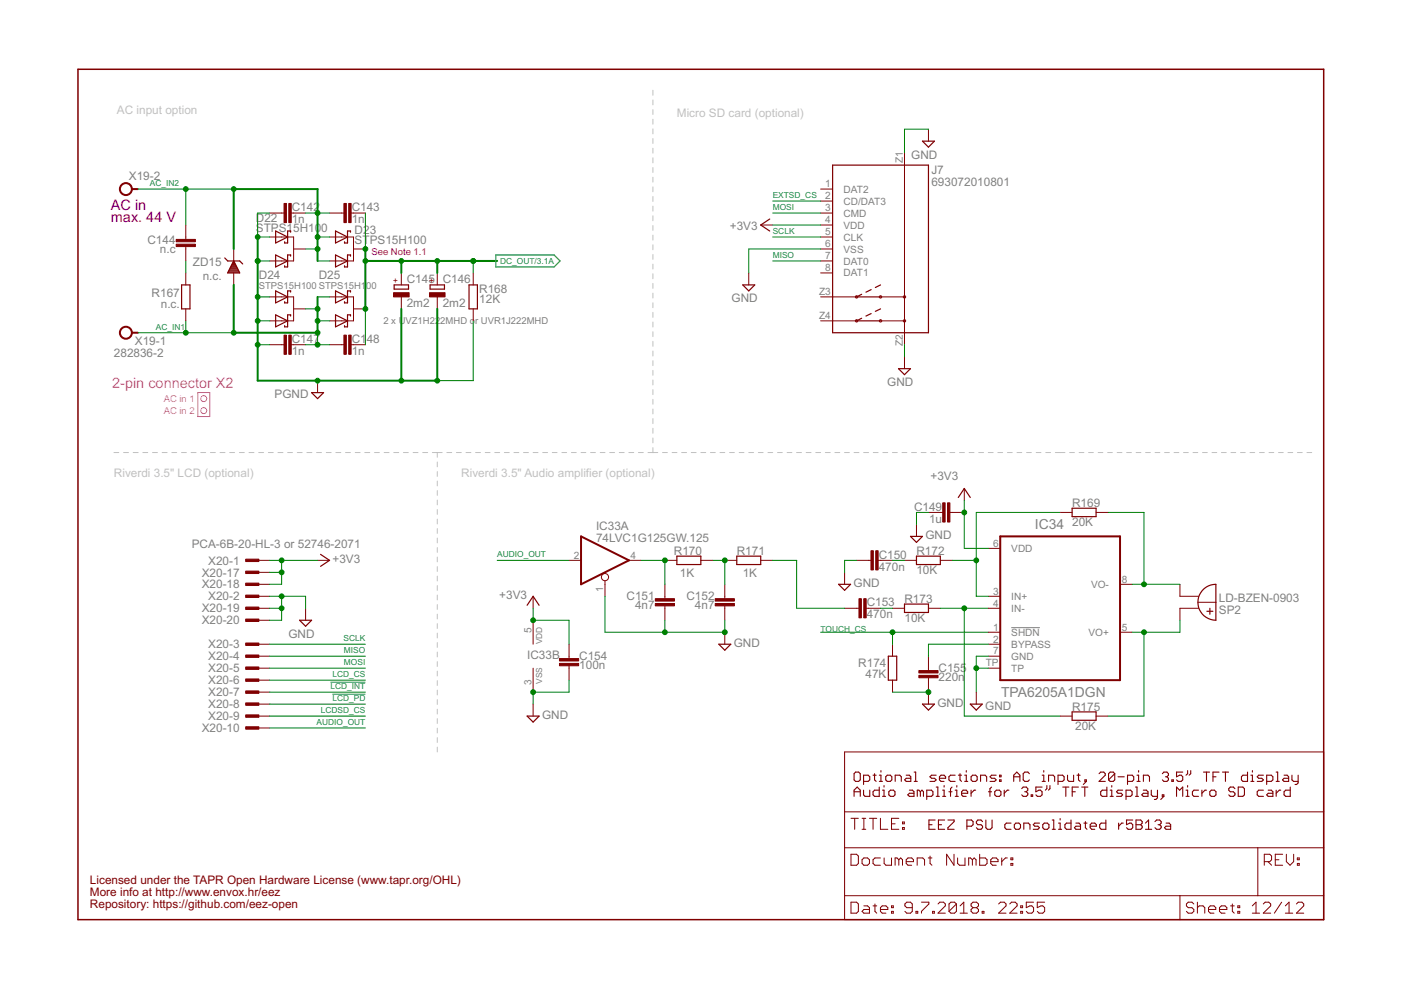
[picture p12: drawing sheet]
<svg xmlns="http://www.w3.org/2000/svg" width="297mm" height="210mm" viewBox="0 0 297 210" stroke-linecap="round" stroke-linejoin="round" font-family="sans-serif">
<g fill="none" stroke="#c0c0c0" stroke-width=".21">
<path d="M138.4 19.1v1.1M138.4 21.2v1M138.4 23.2v1.1M138.4 25.3v1M138.4 27.3v1.1M138.4 29.4v1M138.4 31.4v1.1M138.4 33.5v1M138.4 35.5v1.1M138.4 37.6v1M138.4 39.6v1.1M138.4 41.7v1"/>
<path d="M138.4 43.7v1.1M138.4 45.8v1M138.4 47.8v1.1M138.4 49.8v1.1M138.4 51.9v1.1M138.4 54v1M138.4 56v1M138.4 58v1.1M138.4 60.1v1.1M138.4 62.1v1.1M138.4 64.2v1M138.4 66.2v1.1"/>
<path d="M138.4 68.3v1M138.4 70.3v1.1M138.4 72.4v1M138.4 74.4v1.1M138.4 76.5v1M138.4 78.5v1.1M24.2 95.9h1M26.2 95.9h1M28.2 95.9h1.1M30.3 95.9h1M32.3 95.9h1.1M34.4 95.9h1"/>
<path d="M36.4 95.9h1.1M38.5 95.9h1M40.5 95.9h1.1M42.6 95.9h1M44.6 95.9h1.1M46.7 95.9h1M48.7 95.9h1M50.8 95.9h1M52.8 95.9h1M54.8 95.9h1.1M56.9 95.9h1M58.9 95.9h1.1"/>
<path d="M61 95.9h1M63 95.9h1.1M65.1 95.9h1M67.1 95.9h1.1M69.2 95.9h1M71.2 95.9h1.1M73.3 95.9h1M75.3 95.9h1M77.3 95.9h1.1M79.4 95.9h1M81.4 95.9h1.1M83.5 95.9h1"/>
<path d="M85.5 95.9h1.1M87.6 95.9h1M89.6 95.9h1.1M91.7 95.9h2M92.7 95.9v1.1M92.7 98v1M92.7 100v1M94.7 95.9h1.1M96.8 95.9h1M98.8 95.9h1M100.8 95.9h1.1M102.9 95.9h1"/>
<path d="M104.9 95.9h1M106.9 95.9h1.1M109 95.9h1M111 95.9h1M113 95.9h1.1M115.1 95.9h1M117.1 95.9h1M119.1 95.9h1M121.2 95.9h1M123.2 95.9h1M125.2 95.9h1M127.3 95.9h1"/>
<path d="M129.3 95.9h1M131.3 95.9h1M133.3 95.9h1.1M135.4 95.9h1M137.4 95.9h2.1M138.4 80.6v1M138.4 82.6v1.1M138.4 84.7v1M138.4 86.7v1.1M138.4 88.8v1M138.4 90.8v1.1M138.4 92.9v1"/>
<path d="M138.4 94.9v1M140.5 95.9h1M142.5 95.9h1M144.5 95.9h1.1M146.6 95.9h1M148.6 95.9h1M150.6 95.9h1.1M152.7 95.9h1M154.7 95.9h1M156.7 95.9h1M158.7 95.9h1.1M160.8 95.9h1"/>
<path d="M162.8 95.9h1M164.8 95.9h1.1M166.9 95.9h1M168.9 95.9h1M170.9 95.9h1.1M173 95.9h1M175 95.9h1M177 95.9h1.1M179 95.9h1.1M181.1 95.9h1M183.1 95.9h1M185.1 95.9h1.1"/>
<path d="M187.2 95.9h1M189.2 95.9h1M191.2 95.9h1.1M193.3 95.9h1M195.3 95.9h1M197.3 95.9h1.1M199.4 95.9h1M201.4 95.9h1M203.4 95.9h1.1M205.5 95.9h1M207.5 95.9h1M209.5 95.9h1.1"/>
<path d="M211.6 95.9h1M213.6 95.9h1M215.6 95.9h1M217.7 95.9h1M219.7 95.9h1M221.7 95.9h1M223.8 95.9h2M226.8 95.9h1M228.8 95.9h1M230.8 95.9h1M232.8 95.9h1M234.8 95.9h1"/>
<path d="M236.9 95.9h1M238.9 95.9h1M240.9 95.9h1M242.9 95.9h1M244.9 95.9h1M246.9 95.9h1M248.9 95.9h1M250.9 95.9h1M252.9 95.9h1.1M255 95.9h1M257 95.9h1M259 95.9h1"/>
<path d="M261 95.9h1M263 95.9h1M265 95.9h1M267 95.9h1.1M269 95.9h1.1M271.1 95.9h1M273.1 95.9h1M275.1 95.9h1M277.1 95.9h1M92.7 102v1M92.7 104v1M92.7 106v1"/>
<path d="M92.7 108v1.1M92.7 110.1v1M92.7 112.1v1M92.7 114.1v1M92.7 116.1v1M92.7 118.1v1M92.7 120.1v1.1M92.7 122.2v1M92.7 124.2v1M92.7 126.2v1M92.7 128.2v1M92.7 130.2v1"/>
<path d="M92.7 132.2v1M92.7 134.2v1.1M92.7 136.2v1.1M92.7 138.3v1M92.7 140.3v1M92.7 142.3v1M92.7 144.3v1M92.7 146.3v1M92.7 148.3v1.1M92.7 150.4v1M92.7 152.4v1M92.7 154.4v1"/>
<path d="M92.7 156.4v1M92.7 158.4v1"/>
</g>
<path d="M214.4 133.1h6.1" fill="none" stroke="#808080" stroke-width=".21"/>
<g fill="none" stroke="#800000" stroke-width=".23">
<path d="M181.1 168.8v-1.3l.6-.6 .7 .6v1.3M181.1 167.9h1.3M181.4 163.7h.7l.3 .3v1.4l-.3 .3h-.7l-.3-.3v-1.4zM183.1 165.7h1l.3-.3v-.7l-.3-.3h-1v1.9M183.1 167.5v1l.3 .3h1v-1.3M185.1 164.4h.7M185.4 164v1.4l.4 .3M186.4 166.9v1.9h-1l-.3-.3v-.6l.3-.4h1M186.4 165.7h.7M186.4 164.4h.4v1.3M186.8 163.4v.3M187.1 168.8h.7"/>
<path d="M187.1 167.5h.3v1.3M187.4 166.6v.3M188.1 164.4h.7l.3 .3v.7l-.3 .3h-.7l-.3-.3v-.7zM188.4 167.9l.4-.4h.6l.4 .4v.6l-.4 .3h-.6l-.4-.3zM189.8 165.7v-1.3h1l.3 .3v1M192.1 164.4h.7l.3 .3v1h-1l-.3-.3 .3-.4h1M192.8 167.5h.7l.3 .4v.9h-1l-.3-.3 .3-.3h1M193.8 163.7h.3v2M193.8 165.7h.7M195.1 167.9l-.3-.4h-.3v1.3M195.1 167.9v.9M195.1 167.9l.4-.4 .3 .4v.9"/>
<path d="M196.5 168.8h1l.3-.3v-.6l-.3-.4h-1v2M197 174.9h.6M198.3 173.9h-1.3v1.9h1.3M198.5 164.4h-1l-.3 .3 .3 .3h.6l.4 .4-.4 .3h-.9M198.5 168.8h.7M198.5 166.9h.3v1.9M199 174.9h.6M199.2 165h1.3v-.3l-.3-.3h-.7l-.3 .3v.7l.3 .3h.7M199.9 168.8h.6M199.9 167.5h.3v1.3M200.2 166.6v.3M200.3 173.9h-1.3v1.9h1.3"/>
<path d="M201 173.9h1.3v.3l-1.3 1.3v.3h1.3M201.2 167.9h.6M201.8 166.9l-.3 .3v1.6M202.5 164.4h-1l-.3 .3v.7l.3 .3h1M202.5 168.8h.7M202.5 167.5h.4v1.3M202.9 166.6v.3M203.2 164.4h.7M203.5 164v1.4l.4 .3M203.9 168.2h1.3v-.3l-.3-.4h-.7l-.3 .4v.6l.3 .3h.7M204.5 165.7h.7M204.5 164.4h.4v1.3"/>
<path d="M204.9 163.4v.3M205 175.2h1l.3-.3v-.7l-.3-.3h-1v1.9M205.9 167.5v1.3M206.2 164.4h.7l.3 .3v.7l-.3 .3h-.7l-.3-.3v-.7zM206.9 167.5h-.4l-.6 .7M207.9 165.7v-1.3h1l.3 .3v1M208.3 174.2l-.3-.3h-.7l-.3 .3v.3l.3 .4h.7l.3 .3v.3l-.3 .3h-.7l-.3-.3M209 173.9v1.6l.3 .3h.7l.3-.3v-1.6M209.6 167.9h.6M210.2 166.9l-.3 .3v1.6M210.9 167.9l.3-.4h.7l.3 .4v.6l-.3 .3h-.7l-.3-.3zM211.2 164.4h-1l-.3 .3 .3 .3h.7l.3 .4-.3 .3h-1"/>
<path d="M211.9 165.4h.3v.3h-.3zM211.9 164.4h.3v.3h-.3zM212.9 167.5v1.3M213.9 167.5h-.3l-.7 .7M214.4 174.5h-1l-.4 .4v.6l.4 .3h1M214.9 164.7h1.3M214.9 165.7v-1.3l.7-.7 .6 .7v1.3M215.4 174.5h.6l.4 .4v.6l-.4 .3h-.6l-.3-.3v-.6zM216.6 167.2l.3-.3h.7l.3 .3v.3l-.3 .4M217.1 175.8v-1.3h.9l.4 .4v.9M217.3 167.9h.3M217.6 167.9l.3 .3v.3l-.3 .3h-.7l-.3-.3"/>
<path d="M218.2 164l-.3-.3h-.6l-.4 .3v1.4l.4 .3h.6l.3-.3M218.6 168.5h.3v.3h-.3zM220.4 174.5h-1l-.3 .4 .3 .3h.6l.4 .3-.4 .3h-.9M220.9 166.9h-1.3v1l1-.4 .3 .4v.6l-.3 .3h-.7l-.3-.3M221 165.7h.6M221 164.4h.3v1.3M221.3 163.4v.3M221.4 174.5h.7l.3 .4v.6l-.3 .3h-.7l-.3-.3v-.6zM222 166.6v.6l-.4 .3M222.3 165.7v-1.3h1l.3 .3v1M222.6 166.6v.6l-.3 .3M223.1 173.9h.3v1.9"/>
<path d="M223.1 175.8h.7M224.3 165.7h1l.3-.3v-.7l-.3-.3h-1v1.9M224.4 175.8h.7M224.4 174.5h.4v1.3M224.8 173.5v.4M225.3 166.9h1.3M226 166.9v1.9M226.3 164.4v1l.4 .3h.9v-1.3M227.1 173.9v1.9h-1l-.3-.3v-.6l.3-.4h1M227.3 167.9h.7M228.1 174.5h.7l.3 .4v.9h-1l-.3-.3 .3-.3h1M228.3 164.4h.7"/>
<path d="M228.6 166.9h-1.3v1.9M228.7 164v1.4l.3 .3M229.3 166.9h1.4M229.8 174.5h.7M230 166.9v1.9M230 165.4h.3v.3h-.3zM230.1 174.2v1.3l.4 .3M230.3 165.7l-.6 .6M231.1 175.2h1.4v-.3l-.4-.4h-.6l-.4 .4v.6l.4 .3h.6M233 164l.4-.3h.6l.3 .3v.4l-1.3 1.3h1.3M234.5 173.9v1.9h-1l-.3-.3v-.6l.3-.4h1M234.7 166.9v1.9h-1l-.3-.3v-.6l.3-.4h1"/>
<path d="M235.4 168.8h.6M235.4 167.5h.3v1.3M235.7 166.6v.3M236.3 164l-.3-.3h-.6l-.4 .3v1.4M236.3 164v1.4l-.3 .3h-.6l-.4-.3M236.3 164l-1.3 1.4M237 164.7h1.4M237.2 174.5v1.3M238 167.5h-1l-.3 .4 .3 .3h.7l.3 .3-.3 .3h-1M238.1 174.5h-.3l-.6 .7M238.7 168.8h1l.3-.3v-.6l-.3-.4h-1v2M239.1 165.7h1l.3-.3v-.7l-.3-.3h-1v1.9"/>
<path d="M240.2 173.9h-1.4v1l.7-.4h.3l.4 .4v.6l-.4 .3h-.6l-.4-.3M240.7 168.8h.7M240.7 166.9h.4v1.9M240.9 173.9h1l.3 .3v.3l-.3 .4 .3 .3v.3l-.3 .3h-1zM240.9 174.9h1M241.1 165.7h.6M241.1 164.4h.3v1.3M241.4 163.4v.3M242.4 167.5h.7l.3 .4v.9h-1l-.3-.3 .3-.3h1M242.4 165.7v-1.3h1l.3 .3v1M242.9 175.8h1.3M242.9 174.5l.6-.6v1.9"/>
<path d="M244.1 167.5v1l.3 .3h1M244.9 174.2l.3-.3h.7l.3 .3v.3l-.3 .4M245.4 167.5v1.7l-.3 .3h-.3M245.5 174.9h.4M245.9 174.9l.3 .3v.3l-.3 .3h-.7l-.3-.3M246.4 168.5h.4v.3h-.4zM246.4 164l.4-.3h.6l.3 .3v.4l-.3 .3M246.8 168.8l-.7 .7M247.1 164.7h.3M247.2 174.5h.7l.3 .4v.9h-1l-.3-.3 .3-.3h1M247.4 164.7l.3 .3v.4l-.3 .3h-.6l-.4-.3M248.5 165.4h.3v.3h-.3z"/>
<path d="M249.4 168.8v-1.9l.7 .6 .7-.6v1.9M250.8 163.7h-1.4v1l.7-.3h.3l.4 .3v.7l-.4 .3h-.6l-.4-.3M251.5 167.5h.3v1.3M251.5 168.8h.6M251.8 163.4v.6l-.3 .4M251.8 166.6v.3M252.5 163.4v.6l-.4 .4M254.1 167.5h-1l-.3 .4v.6l.3 .3h1M254.8 167.5v1.3M255.2 163.7h1.3M255.8 163.7v2M255.8 167.5h-.3l-.7 .7"/>
<path d="M256.8 167.5h.7l.3 .4v.6l-.3 .3h-.7l-.3-.3v-.6zM257.2 164.7h.6M258.5 163.7h-1.3v2M259.2 163.7h1.3M259.8 163.7v2M261.8 167.2l-.3-.3h-.7l-.3 .3v.3l.3 .4h.7l.3 .3v.3l-.3 .3h-.7l-.3-.3M262.5 166.9h1l.3 .3v1.3l-.3 .3h-1zM264.5 163.7v2h-1l-.3-.3v-.7l.3-.3h1M265.2 165.7h.7M265.2 164.4h.3v1.3M265.5 163.4v.3M267.9 164.4h-1l-.3 .3 .3 .3h.6l.4 .4-.4 .3h-.9"/>
<path d="M267.9 167.5h-1l-.3 .4v.6l.3 .3h1M268.6 165.7h.9l.4-.3v-.7l-.4-.3h-.9v1.9M268.9 167.5h.6l.4 .4v.9h-1l-.3-.3 .3-.3h1M270.6 163.7h.3v2M270.6 165.7h.6M270.6 167.5v1.3M271.5 167.5h-.3l-.6 .7M272.2 164.4h.7l.3 .3v1h-1l-.3-.3 .3-.4h1M273.6 166.9v1.9h-1l-.4-.3v-.6l.4-.4h1M273.9 164.4v1l.4 .3h.9M275.2 164.4v1.6l-.3 .3h-.3"/>
</g>
<g fill="none" stroke="#800000" stroke-width=".21">
<path d="M191.8 32.5v40.6M196.8 27.4v2.5M39.4 47.7v3.1M39.4 52.3v3M39.4 57.9v2.5M49.6 52.8v2.5M49.6 57.9v2.5M57.2 50.2h5.1v5.1h-5.1M57.2 45.2h3M61.7 45.2h3.1M62.3 52.8h2.5M69.9 50.2h5.1v5.1h-5.1"/>
<path d="M69.9 45.2h3M74.4 45.2h3.1M75 52.8h2.5M85.1 57.9v2.5M92.7 57.9v2.5M100.3 57.9v2.5M158.7 57.9v2.5M161.3 47.7h2.5M174 50.2h2.5M174 52.8h2.5M174 55.3h2.5M174 45.2h2.5"/>
<path d="M174 40.1h2.5M174 42.6h2.5M174 47.7h2.5M174 57.9h2.5M39.4 65.5v2.5M57.2 62.9h5.1v5.1h-5.1M57.2 73.1h3M61.7 73.1h3.1M62.3 65.5h2.5M69.9 62.9h5.1v5.1h-5.1M69.9 73.1h3M74.4 73.1h3.1"/>
<path d="M75 65.5h2.5M85.1 62.9v2.6M92.7 62.9v2.6M100.3 65.5v2.5M174 62.9h7.6M174 68h7.6M186.7 62.9h5.1M186.7 68h5.1M191.8 75.6v2.6M67.3 80.7v2.5M54.6 118.8h2.6M67.3 118.8h2.6"/>
<path d="M120.6 118.8h2.6M133.3 118.8h2.6M141 118.8h2.5M148.6 118.8h2.5M153.7 118.8h2.5M161.3 118.8h2.5M181.6 118.8h3.1M186.2 118.8h3M191.8 118.8h2.5M194.3 111.2v2.5M196.8 108.6h3.1M199.4 118.8h2.5"/>
<path d="M201.4 108.6h3M204.4 103.6v2.5M209.5 116.3h2.6M224.8 108.6h2.5M232.4 108.6h2.5M54.6 126.4h2.6M54.6 129h2.6M54.6 136.6h2.6M54.6 139.1h2.6M54.6 123.9h2.6M54.6 121.3h2.6M54.6 131.5h2.6"/>
<path d="M64.8 129v2.5M113 126.4v2.6M113 131.5v5.1M120.6 136.6v3M128.3 123.1v3.3M141 123.9v3M141 128.5v3M153.7 123.9v3M153.7 128.5v3M153.7 134v2.6M179.1 129h3M179.1 121.3v2.6"/>
<path d="M183.6 129h3.1M189.2 129h2.6M189.2 136.6v2.5M196.8 129h2.6M196.8 139.1v3.1M209.5 134h2.6M209.5 126.4h2.6M209.5 129h2.6M209.5 136.6h2.6M209.5 139.1h2.6M237.5 134h2.5M237.5 123.9h2.5"/>
<path d="M250.2 123.9v2.5h3.9M254 127.7h3.8M254.1 129h-3.9v2.5M54.6 141.7h2.6M54.6 151.8h2.6M54.6 144.2h2.6M54.6 146.7h2.6M54.6 149.3h2.6M54.6 154.3h2.6M113 141.7v5M113 149.3v2.5M120.6 141.2v3"/>
<path d="M179.1 159.4h101.5v35.6h-101.5zM189.2 144.2v2.5M196.8 143.7v5.6M207 146.7v2.6M209.5 141.7h2.6M224.8 151.8h2.5M232.4 151.8h2.5M179.1 179.7h101.5M179.1 172.1h101.5M180.4 173.5h1.6M181.2 173.5v2.3M182.8 173.5h.8"/>
<path d="M182.8 175.8h.8M183.2 173.5v2.3M184.3 173.5h1.6M185.1 173.5v2.3M186.7 173.5v2.3h1.5M189 174.7h.8M190.6 173.5h-1.6v2.3h1.6M191.3 175.5h.4v.3h-.4zM191.3 174.3h.4v.4h-.4zM266.7 179.7v10.2M179.1 189.9h101.5M180.4 181.1h1.2l.4 .4v1.6l-.4 .4h-1.2z"/>
<path d="M180.4 191.3h1.2l.4 .4v1.5l-.4 .4h-1.2zM182.8 182.3l.4-.4h.7l.4 .4v.8l-.4 .4h-.7l-.4-.4zM183.2 192.1h.7l.4 .3v1.2h-1.1l-.4-.4 .4-.4h1.1M185.1 192.1h.8M185.5 191.7v1.5l.4 .4M186.7 192.8h1.5v-.4l-.4-.3h-.8l-.3 .3v.8l.3 .4h.8M186.7 181.9h-1.2l-.4 .4v.8l.4 .4h1.2M187.5 181.9v1.2l.3 .4h1.2v-1.6M189 193.2h.4v.4h-.4zM189 192.1h.4v.3h-.4zM190.6 182.3l-.4-.4h-.4v1.6M190.6 182.3l.4-.4 .3 .4v1.2"/>
<path d="M190.6 182.3v1.2M192.1 182.7h1.6v-.4l-.4-.4h-.8l-.4 .4v.8l.4 .4h.8M193.4 192.4h-1.1l-.4-.3v-.4l.4-.4h.7l.4 .4v1.5l-.4 .4h-.7l-.4-.4M194.2 193.2h.4v.4h-.4zM194.5 183.5v-1.6h1.1l.4 .4v1.2M195.4 191.3h1.5v.4l-1.5 1.5v.4M196.8 181.9h.8M197.2 181.5v1.6l.4 .4M197.7 193.2h.4v.4h-.4zM198.9 191.7l.4-.4h.7l.4 .4v.4l-1.5 1.5h1.5M202.3 181.1v2.4l-1.6-2.4v2.4M202.8 191.7v1.5l-.4 .4h-.8l-.4-.4"/>
<path d="M202.8 191.7l-.4-.4h-.8l-.4 .4v1.5M202.8 191.7l-1.6 1.5M203 181.9v1.2l.4 .4h1.2v-1.6M203.6 193.6h1.5M203.6 192.1l.7-.8v2.3M206.2 182.3l-.4-.4h-.4v1.6M206.2 182.3v1.2M206.2 182.3l.3-.4 .4 .4v1.2M206.3 192.4l-.4 .4v.4l.4 .4h.8l.4-.4v-.4l-.4-.4M206.3 192.4l-.4-.3v-.4l.4-.4h.8l.4 .4v.4l-.4 .3M206.3 192.4h.8M207.7 181.1v2.4h1.2l.4-.4v-.8l-.4-.4h-1.2"/>
<path d="M208.2 193.2h.4v.4h-.4zM210.1 182.7h1.5v-.4l-.4-.4h-.8l-.3 .4v.8l.3 .4h.8M211.7 191.7l.4-.4h.8l.4 .4v.4l-1.6 1.5h1.6M212.4 181.9v1.6M213.6 181.9h-.4l-.8 .8M214.1 191.7l.4-.4h.7l.4 .4v.4l-1.5 1.5h1.5M214.3 183.1h.4v.4h-.4zM214.3 181.9h.4v.4h-.4zM216.4 193.2h.4v.4h-.4zM216.4 192.1h.4v.3h-.4zM219.1 191.3h-1.5v1.1l.8-.3h.4l.3 .3v.8l-.3 .4h-.8l-.4-.4M221.5 191.3h-1.6v1.1l.8-.3h.4l.4 .3v.8l-.4 .4h-.8l-.4-.4"/>
<path d="M250.2 189.9v5.1M253.1 191.7l-.4-.4h-.8l-.4 .4v.4l.4 .3h.8l.4 .4v.4l-.4 .4h-.8l-.4-.4M253.9 192.4l.4-.3h.8l.3 .3v1.2M253.9 191.3v2.3M256.2 192.8h1.6v-.4l-.4-.3h-.8l-.4 .3v.8l.4 .4h.8M258.6 192.8h1.5v-.4l-.4-.3h-.7l-.4 .3v.8l.4 .4h.7M260.9 192.1h.8M261.3 191.7v1.5l.4 .4M262.4 193.2h.4v.4h-.4zM262.4 192.1h.4v.3h-.4zM265.5 193.6h1.6M265.5 192.1l.8-.8v2.3"/>
<path d="M267.8 191.7l.4-.4h.8l.4 .4v.4l-1.6 1.5h1.6M268.1 182.7h1.1l.4-.4v-.8l-.4-.4h-1.1v2.4M268.8 182.7l.8 .8M270.4 182.3h.8M271.7 191.3l-1.5 2.3M271.9 181.1h-1.5v2.4h1.5M272.5 193.6h1.6M272.5 192.1l.8-.8v2.3M272.7 181.1v1.6l.8 .8 .8-.8v-1.6M274.9 191.7l.4-.4h.7l.4 .4v.4l-1.5 1.5h1.5M275.1 183.1h.4v.4h-.4zM275.1 181.9h.4v.4h-.4z"/>
<circle cx="181.6" cy="62.9" r=".25"/>
<circle cx="181.6" cy="68" r=".25"/>
<circle cx="186.7" cy="68" r=".25"/>
<circle cx="186.7" cy="62.9" r=".25"/>
<circle cx="191.8" cy="62.9" r=".25"/>
<circle cx="191.8" cy="68" r=".25"/>
<circle cx="128.3" cy="122.4" r=".76"/>
</g>
<g fill="none" stroke="#800000" stroke-width=".42">
<path d="M28 40.1h1.2M28 70.5h1.2M123.2 113.7l10.1 5.1-10.1 5.1zM212.1 113.7h25.4v30.5h-25.4z"/>
<circle cx="26.7" cy="40.1" r="1.27"/>
<circle cx="26.7" cy="70.5" r="1.27"/>
</g>
<g fill="none" stroke="#800000" stroke-width=".25">
<path d="M176.5 35h20.3v35.5h-20.3zM195.6 29.9h2.5l-1.3 1.3zM47.6 54.7l.7 .6h2.5l.7 .7M48.4 57.7h2.3M48.5 57.4h2.1M48.6 57.2h1.9M48.7 57h1.7M48.8 56.8h1.5M48.9 56.6h1.3M49 56.3h1.1M49.1 56.1h.9M49.3 55.9h.5"/>
<path d="M49.4 55.7h.3M49.5 55.5h.1M49.6 55.3l1.2 2.6h-2.5zM58.4 49l2.6 1.2-2.6 1.3zM58.4 54.1l2.6 1.2-2.6 1.3zM61.6 49.2v-.2h-.6v2.5h-.7v-.2M61.6 54.3v-.2h-.6v2.5h-.7v-.3M71.1 49l2.6 1.2-2.6 1.3zM71.1 54.1l2.6 1.2-2.6 1.3zM74.3 49.2v-.2h-.6v2.5h-.7v-.2M74.3 54.3v-.2h-.6v2.5h-.7v-.3M163.2 46.4l-1.9 1.3 1.9 1.3"/>
<path d="M38.5 60.4h1.8v5.1h-1.8zM58.4 61.7l2.6 1.2-2.6 1.3zM58.4 66.8l2.6 1.2-2.6 1.3zM61.6 61.9v-.2h-.6v2.5h-.7v-.2M61.6 67v-.2h-.6v2.5h-.7v-.3M71.1 61.7l2.6 1.2-2.6 1.3zM71.1 66.8l2.6 1.2-2.6 1.3zM74.3 61.9v-.2h-.6v2.5h-.7v-.2M74.3 67v-.2h-.6v2.5h-.7v-.3M83.6 60.4h3v.9h-3zM91.2 60.4h3v.9h-3zM99.4 60.4h1.8v5.1h-1.8z"/>
<path d="M157.5 60.4h2.5l-1.3 1.3zM182.7 62.4l-1.1 .5h5.1M182.7 67.5l-1.1 .5h5.1M184.7 61.4l-1.1 .6M184.7 66.5l-1.1 .5M186.7 60.4l-1.1 .6M186.7 65.5l-1.1 .5M190.5 78.2h2.5l-1.2 1.2zM66.1 83.2h2.5l-1.3 1.3zM68 117.5l1.9 1.3-1.9 1.3M143.5 117.9h5.1v1.8h-5.1zM156.2 117.9h5.1v1.8h-5.1z"/>
<path d="M193 113.7h2.6l-1.3 1.3zM194.3 117.9h5.1v1.8h-5.1zM203.2 105.5l1.2-1.9 1.3 1.9M227.3 107.8h5.1v1.7h-5.1zM63.5 131.5h2.6l-1.3 1.3zM111.8 128.3l1.2-1.9 1.3 1.9M152.4 136.6h2.5l-1.2 1.3zM177.8 123.9h2.5l-1.2 1.3zM188.3 139.1h1.8v5.1h-1.8zM191.8 128.1h5v1.8h-5zM254.9 125.2l.4-.4a3.7 3.7 0 0 1 2.5-.9v7.6a3.8 3.8 0 0 1-3.5-2.2 3.8 3.8 0 0 1 .6-4.1zM255.9 129.6h1.3"/>
<path d="M256.5 129v1.2M111.8 151.8h2.5l-1.3 1.3zM195.6 149.3h2.5l-1.3 1.3zM205.7 149.3h2.6l-1.3 1.3zM227.3 150.9h5.1v1.8h-5.1z"/>
</g>
<g fill="#800000" stroke="#800000" stroke-width=".21">
<path d="M194.8 142.2h4.1v.5h-4.1z"/>
<path d="M194.8 143.2h4.1v.5h-4.1z"/>
<path d="M184.7 116.8h.5v4h-.5z"/>
<path d="M185.7 116.8h.5v4h-.5z"/>
<path d="M182.1 126.9h.5v4.1h-.5z"/>
<path d="M183.1 126.9h.5v4.1h-.5z"/>
<path d="M151.6 128h4.1v.5h-4.1z"/>
<path d="M151.6 126.9h4.1v.5h-4.1z"/>
<path d="M138.9 128h4.1v.5h-4.1z"/>
<path d="M138.9 126.9h4.1v.5h-4.1z"/>
<path d="M118.6 139.6h4.1v.5h-4.1z"/>
<path d="M118.6 140.7h4.1v.5h-4.1z"/>
<path d="M200.9 106.6h.5v4.1h-.5z"/>
<path d="M199.9 106.6h.5v4.1h-.5z"/>
<path d="M83.4 62.1h3.3v.8h-3.3z"/>
<path d="M91.1 62.1h3.3v.8h-3.3z"/>
<path d="M60.2 43.1h.5v4.1h-.5z"/>
<path d="M61.2 43.1h.5v4.1h-.5z"/>
<path d="M72.9 43.1h.5v4.1h-.5z"/>
<path d="M73.9 43.1h.5v4.1h-.5z"/>
<path d="M60.2 71.1h.5v4h-.5z"/>
<path d="M61.2 71.1h.5v4h-.5z"/>
<path d="M72.9 71.1h.5v4h-.5z"/>
<path d="M73.9 71.1h.5v4h-.5z"/>
<path d="M37.4 51.8h4v.5h-4z"/>
<path d="M37.4 50.8h4v.5h-4z"/>
<path d="M52.1 118.6h2.8v.5h-2.8z"/>
<path d="M52.1 126.2h2.8v.5h-2.8z"/>
<path d="M52.1 136.3h2.8v.5h-2.8z"/>
<path d="M52.1 138.9h2.8v.5h-2.8z"/>
<path d="M52.1 141.4h2.8v.5h-2.8z"/>
<path d="M52.1 144h2.8v.5h-2.8z"/>
<path d="M52.1 146.5h2.8v.5h-2.8z"/>
<path d="M52.1 149h2.8v.5h-2.8z"/>
<path d="M52.1 151.6h2.8v.5h-2.8z"/>
<path d="M52.1 154.1h2.8v.5h-2.8z"/>
<path d="M52.1 121.1h2.8v.5h-2.8z"/>
<path d="M52.1 123.6h2.8v.5h-2.8z"/>
<path d="M52.1 128.7h2.8v.5h-2.8z"/>
<path d="M52.1 131.3h2.8v.5h-2.8z"/>
</g>
<path d="M16.5 14.7h264.1v180.3h-264.1z" fill="none" stroke="#800000" stroke-width=".32"/>
<g fill="none" stroke="#008000" stroke-width=".21">
<path d="M196.8 27.4h-5v5.1M29.2 40.1h20.4M39.4 40.1v7.6M39.4 55.3v2.6M54.6 55.3h2.6M57.2 45.2h-2.6v5h2.6M64.8 45.2h5.1M64.8 52.8h2.5M67.3 50.2h2.6M67.3 55.3h2.6M77.5 45.2v7.6M100.3 55.3v2.6"/>
<path d="M163.8 50.2h10.2M163.8 55.3h10.2M163.8 45.2h10.2M163.8 47.7h10.2M163.8 42.6h10.2M174 52.8h-15.3v5.1M29.2 70.5h20.4M39.4 68v2.5M54.6 62.9h2.6M54.6 68h2.6M54.6 73.1h2.6M64.8 73.1h5.1"/>
<path d="M64.8 65.5h2.5M67.3 62.9h2.6M67.3 68h2.6M67.3 70.5v2.6M77.5 65.5v7.6M100.3 68v12.7h-7.6M191.8 73.1v2.5M57.2 118.8h10.1M59.7 118.8v5.1h-2.5M105.4 118.8h15.2M135.9 118.8h5.1v5.1M151.1 118.8h2.6v5.1"/>
<path d="M163.8 118.8h5.1v10.2h10.2M181.6 118.8h-2.5v2.5M189.2 118.8h2.6M196.8 108.6h-2.5v2.6M201.9 118.8h5.1M204.4 106.1v10.2h5.1M224.8 108.6h-17.8v17.8h2.5M234.9 108.6h7.6v15.3M57.2 139.1h20.3M57.2 126.4h7.6v2.6M57.2 129h2.5M57.2 121.3h2.5"/>
<path d="M57.2 136.6h20.3M59.7 126.4v5.1h-2.5M113 129v2.5h7.6v5.1M128.3 126.4v7.6h25.4v-2.5M141 131.5v2.5M174 134h35.5M186.7 129h2.5M189.2 134v2.6M199.4 129h10.1M204.4 129v22.8h20.4M209.5 139.1h-2.5v7.6M209.5 136.6h-12.7v2.5"/>
<path d="M240 123.9h10.2M242.5 134v17.8h-7.6M250.2 131.5v2.5h-10.2M57.2 141.7h20.3M57.2 146.7h20.3M57.2 154.3h20.3M57.2 151.8h20.3M57.2 144.2h20.3M57.2 149.3h20.3M120.6 144.2v2.5h-7.6v2.6M189.2 146.7h7.6M207 141.7h2.5"/>
</g>
<g fill="#008000" stroke="#008000" stroke-width=".21">
<circle cx="207" cy="141.7" r=".51"/>
<circle cx="196.8" cy="146.7" r=".51"/>
<circle cx="153.7" cy="134" r=".51"/>
<circle cx="141" cy="134" r=".51"/>
<circle cx="113" cy="146.7" r=".51"/>
<circle cx="67.3" cy="80.7" r=".51"/>
<circle cx="85.1" cy="80.7" r=".51"/>
<circle cx="54.6" cy="55.3" r=".51"/>
<circle cx="54.6" cy="62.9" r=".51"/>
<circle cx="54.6" cy="68" r=".51"/>
<circle cx="92.7" cy="80.7" r=".51"/>
<circle cx="54.6" cy="50.2" r=".51"/>
<circle cx="54.6" cy="73.1" r=".51"/>
<circle cx="59.7" cy="126.4" r=".51"/>
<circle cx="59.7" cy="129" r=".51"/>
<circle cx="204.4" cy="108.6" r=".51"/>
<circle cx="113" cy="131.5" r=".51"/>
<circle cx="59.7" cy="118.8" r=".51"/>
<circle cx="59.7" cy="121.3" r=".51"/>
<circle cx="242.5" cy="134" r=".51"/>
<circle cx="242.5" cy="123.9" r=".51"/>
<circle cx="204.4" cy="129" r=".51"/>
<circle cx="207" cy="118.8" r=".51"/>
<circle cx="189.2" cy="134" r=".51"/>
<circle cx="153.7" cy="118.8" r=".51"/>
<circle cx="141" cy="118.8" r=".51"/>
<circle cx="100.3" cy="55.3" r=".51"/>
<circle cx="92.7" cy="55.3" r=".51"/>
<circle cx="85.1" cy="55.3" r=".51"/>
<circle cx="77.5" cy="55.3" r=".51"/>
<circle cx="77.5" cy="52.8" r=".51"/>
<circle cx="77.5" cy="65.5" r=".51"/>
<circle cx="67.3" cy="52.8" r=".51"/>
<circle cx="67.3" cy="50.2" r=".51"/>
<circle cx="49.6" cy="40.1" r=".51"/>
<circle cx="67.3" cy="45.2" r=".51"/>
<circle cx="39.4" cy="40.1" r=".51"/>
<circle cx="67.3" cy="65.5" r=".51"/>
<circle cx="67.3" cy="68" r=".51"/>
<circle cx="49.6" cy="70.5" r=".51"/>
<circle cx="67.3" cy="73.1" r=".51"/>
<circle cx="67.3" cy="70.5" r=".51"/>
<circle cx="39.4" cy="70.5" r=".51"/>
</g>
<path d="M49.6 52.8v-12.7h17.7v15.2M54.6 50.2v30.5h38.1v-15.2M77.5 55.3h27.9M77.5 52.8v12.7M85.1 55.3v2.6M92.7 55.3v2.6M49.6 60.4v10.1h17.7v-7.6M85.1 65.5v15.2" fill="none" stroke="#008000" stroke-width=".42"/>
<g fill="none" stroke="#f0f" stroke-width=".21">
<path d="M41.9 83.2h2.6v5.1h-2.6z"/>
<circle cx="43.2" cy="84.5" r=".64"/>
<circle cx="43.2" cy="87.1" r=".64"/>
</g>
<path d="M105.1 54.1h12.4l1.2 1.2-1.2 1.3h-12.4z" fill="none" stroke="#008080" stroke-width=".25"/>
<path d="M70.1 144.7h7.4M70.5 147.2h7" fill="none" stroke="#008080" stroke-width=".21"/>
<g font-size="3.1" fill="#800080">
<text x="23.5" y="44.5">AC in</text>
<text x="23.5" y="47.1">max. 44 V</text>
</g>
<text font-size="3.1" fill="#f0f" x="23.8" y="82.3">2-pin connector X2</text>
<g font-size="2.9" fill="#808080">
<text x="219.4" y="112.2">IC34</text>
<text x="212.3" y="147.8">TPA6205A1DGN</text>
</g>
<g font-size="2.5" fill="#c0c0c0">
<text x="24.8" y="24.1">AC input option</text>
<text x="143.5" y="24.9">Micro SD card (optional)</text>
<text x="24.1" y="101">Riverdi 3.5&quot; LCD (optional)</text>
<text x="97.8" y="101">Riverdi 3.5&quot; Audio amplifier (optional)</text>
</g>
<g font-size="2.5" fill="#808080">
<text x="193.2" y="33.6">GND</text>
<text x="27.3" y="38.2">X19-2</text>
<text x="197.5" y="39.5">693072010801</text>
<text x="197.5" y="36.9">J7</text>
<text x="54.2" y="47.1">D22</text>
<text x="61.9" y="47.3">1n</text>
<text x="61.9" y="44.8">C142</text>
<text x="74.6" y="47.3">1n</text>
<text x="74.6" y="44.8">C143</text>
<text x="31.3" y="51.8">C144</text>
<text x="33.9" y="53.7">n.c</text>
<text x="54.2" y="49.2">STP</text>
<text x="59.1" y="49.2">S15H100</text>
<text x="75.2" y="51.8">STPS15H100</text>
<text x="75.2" y="49.6">D23</text>
<text x="154.7" y="48.8">+3V3</text>
<text x="40.9" y="56.5">ZD15</text>
<text x="43" y="59.4">n.c.</text>
<text x="54.9" y="59.1">D24</text>
<text x="67.6" y="59.1">D25</text>
<text x="86.2" y="59.9">C145</text>
<text x="93.9" y="59.9">C146</text>
<text x="32.1" y="63">R167</text>
<text x="34.1" y="65.2">n.c.</text>
<text x="86.2" y="65">2m2</text>
<text x="93.9" y="65">2m2</text>
<text x="101.6" y="64.3">12K</text>
<text x="101.6" y="62.1">R168</text>
<text x="155.1" y="64.1">GND</text>
<text x="24.1" y="75.6">282836-2</text>
<text x="28.6" y="73.1">X19-1</text>
<text x="61.9" y="75.3">1n</text>
<text x="61.9" y="72.7">C147</text>
<text x="74.6" y="75.3">1n</text>
<text x="74.6" y="72.7">C1</text>
<text x="77.8" y="72.7">48</text>
<text x="188.1" y="81.9">GND</text>
<text x="58.2" y="84.4">PGND</text>
<text x="197.3" y="101.7">+3V3</text>
<text x="227.3" y="107.5">R169</text>
<text x="126.4" y="112.3">IC33A</text>
<text x="193.8" y="108.3">C149</text>
<text x="197" y="110.8">1u</text>
<text x="227.3" y="111.6">20K</text>
<text x="40.7" y="116.1">PCA-6B-20-HL-3 or 52746-2071</text>
<text x="44.1" y="119.7">X20-1</text>
<text x="70.5" y="119.4">+3V3</text>
<text x="126.4" y="114.9">74LVC1G125GW.125</text>
<text x="142.9" y="117.6">R170</text>
<text x="156.2" y="117.6">R171</text>
<text x="186.3" y="118.4">C150</text>
<text x="194.3" y="117.6">R172</text>
<text x="196.2" y="114.4">GND</text>
<text x="42.8" y="122.2">X20-17</text>
<text x="42.8" y="124.8">X20-18</text>
<text x="144.1" y="122.4">1K</text>
<text x="157.5" y="122.4">1K</text>
<text x="181" y="124.5">GND</text>
<text x="186.3" y="121">470n</text>
<text x="194.3" y="121.7">10K</text>
<text x="42.8" y="129.9">X20-19</text>
<text x="44.1" y="127.3">X20-2</text>
<text x="105.9" y="127.1">+3V3</text>
<text x="132.8" y="127.3">C151</text>
<text x="134.6" y="129.2">4n7</text>
<text x="145.5" y="127.3">C152</text>
<text x="147.3" y="129.2">4n7</text>
<text x="183.8" y="131.1">470n</text>
<text x="183.8" y="128.6">C153</text>
<text x="191.8" y="131.9">10K</text>
<text x="191.8" y="127.8">R173</text>
<text x="258.4" y="127.6">LD-BZEN-0903</text>
<text x="258.4" y="130.1">SP2</text>
<text x="42.8" y="132.4">X20-20</text>
<text x="44.1" y="137.5">X20-3</text>
<text x="61.1" y="135.2">GND</text>
<text x="155.6" y="137.2">GND</text>
<text x="44.1" y="140">X20-4</text>
<text x="44.1" y="142.6">X20-5</text>
<text x="111.8" y="139.8">IC33B</text>
<text x="122.8" y="141.9">100n</text>
<text x="122.8" y="140">C154</text>
<text x="182" y="141.4">R174</text>
<text x="183.5" y="143.7">47K</text>
<text x="199" y="142.5">C155</text>
<text x="44.1" y="145.1">X20-6</text>
<text x="44.1" y="147.6">X20-7</text>
<text x="198.7" y="149.9">GND</text>
<text x="199" y="144.5">220n</text>
<text x="42.8" y="155.2">X20-10</text>
<text x="44.1" y="150.2">X20-8</text>
<text x="44.1" y="152.7">X20-9</text>
<text x="114.9" y="152.5">GND</text>
<text x="208.9" y="150.5">GND</text>
<text x="227.3" y="150.7">R175</text>
<text x="227.9" y="154.7">20K</text>
</g>
<g font-size="2.5" fill="#800000">
<text x="19.1" y="187.4">Licensed under the TAPR Open Hardware License (www.tapr.org/OHL)</text>
<text x="19.1" y="189.9">More info at http://www.envox.hr/eez</text>
<text x="19.1" y="192.4">Repository: https://github.com/eez-open</text>
</g>
<g font-size="2.1" fill="#808080">
<text x="191.4" y="34.7" transform="rotate(-90 191.4 34.7)">Z1</text>
<text x="175" y="39.7">1</text>
<text x="178.9" y="40.8">DAT2</text>
<text x="175" y="42.3">2</text>
<text x="175" y="44.8">3</text>
<text x="175" y="47.3">4</text>
<text x="178.9" y="43.4">CD/DAT3</text>
<text x="178.9" y="45.9">CMD</text>
<text x="175" y="49.9">5</text>
<text x="175" y="52.4">6</text>
<text x="178.9" y="48.5">VDD</text>
<text x="178.9" y="51">CLK</text>
<text x="178.9" y="53.5">VSS</text>
<text x="175" y="55">7</text>
<text x="175" y="57.5">8</text>
<text x="178.9" y="56.1">DAT0</text>
<text x="178.9" y="58.6">DAT1</text>
<text x="173.7" y="62.6">Z3</text>
<text x="173.7" y="67.7">Z4</text>
<text x="191.4" y="73.4" transform="rotate(-90 191.4 73.4)">Z2</text>
<text x="121.7" y="118.5">2</text>
<text x="133.7" y="118.5">4</text>
<text x="210.5" y="115.9">6</text>
<text x="214.4" y="117">VDD</text>
<text x="127.9" y="125.4" transform="rotate(-90 127.9 125.4)">1</text>
<text x="231.3" y="124.6">VO-</text>
<text x="237.8" y="123.5">8</text>
<text x="210.5" y="126.1">3</text>
<text x="210.5" y="128.6">4</text>
<text x="214.4" y="127.2">IN+</text>
<text x="214.4" y="129.7">IN-</text>
<text x="112.7" y="134.2" transform="rotate(-90 112.7 134.2)">5</text>
<text x="210.5" y="133.7">1</text>
<text x="210.5" y="136.2">2</text>
<text x="214.4" y="134.8">SHDN</text>
<text x="214.4" y="137.3">BYPASS</text>
<text x="230.8" y="134.8">VO+</text>
<text x="237.8" y="133.7">5</text>
<text x="209" y="141.3">TP</text>
<text x="210.5" y="138.8">7</text>
<text x="214.4" y="139.9">GND</text>
<text x="214.4" y="142.4">TP</text>
<text x="112.7" y="145.2" transform="rotate(-90 112.7 145.2)">3</text>
</g>
<text font-size="2" fill="#800080" x="78.8" y="54.1">See Note 1.1</text>
<g font-size="2" fill="#808080">
<text x="54.9" y="61.3">STPS15H100 STPS15H1</text>
<text x="77.6" y="61.3">00</text>
<text x="81.3" y="68.7">2 x UVZ1H222MHD o</text>
<text x="100.7" y="68.7">r UVR1J222MHD</text>
</g>
<g font-size="2" fill="#f0f">
<text x="34.7" y="87.8">AC in 2</text>
<text x="34.7" y="85.3">AC in 1</text>
</g>
<g font-size="1.8" fill="#008080">
<text x="31.8" y="39.5">AC_IN2</text>
<text x="163.8" y="42">EXTSD_CS</text>
<text x="163.8" y="44.5">MOSI</text>
<text x="163.8" y="49.6">SCLK</text>
<text x="106" y="56">DC_OUT/3.1A</text>
<text x="163.8" y="54.7">MISO</text>
<text x="33" y="69.9">AC_IN1</text>
<text x="105.4" y="118.2">AUDIO_OUT</text>
<text x="72.8" y="135.9">SCLK</text>
<text x="174" y="134">TOUCH_CS</text>
<text x="70.5" y="143.6">LCD_CS</text>
<text x="72.9" y="138.5">MISO</text>
<text x="72.9" y="141">MOSI</text>
<text x="70.1" y="146.1">LCD_INT</text>
<text x="70.5" y="148.6">LCD_PD</text>
<text x="67.1" y="153.7">AUDIO_OUT</text>
<text x="68" y="151.2">LCDSD_CS</text>
</g>
<g font-size="1.8" fill="#800000">
<text x="84.5" y="60" transform="rotate(-90 84.5 60)">+</text>
<text x="92.1" y="60" transform="rotate(-90 92.1 60)">+</text>
</g>
<g font-size="1.8" fill="#808080">
<text x="114.9" y="136.6" transform="rotate(-90 114.9 136.6)">VDD</text>
<text x="114.9" y="145" transform="rotate(-90 114.9 145)">VSS</text>
</g>
</svg>
